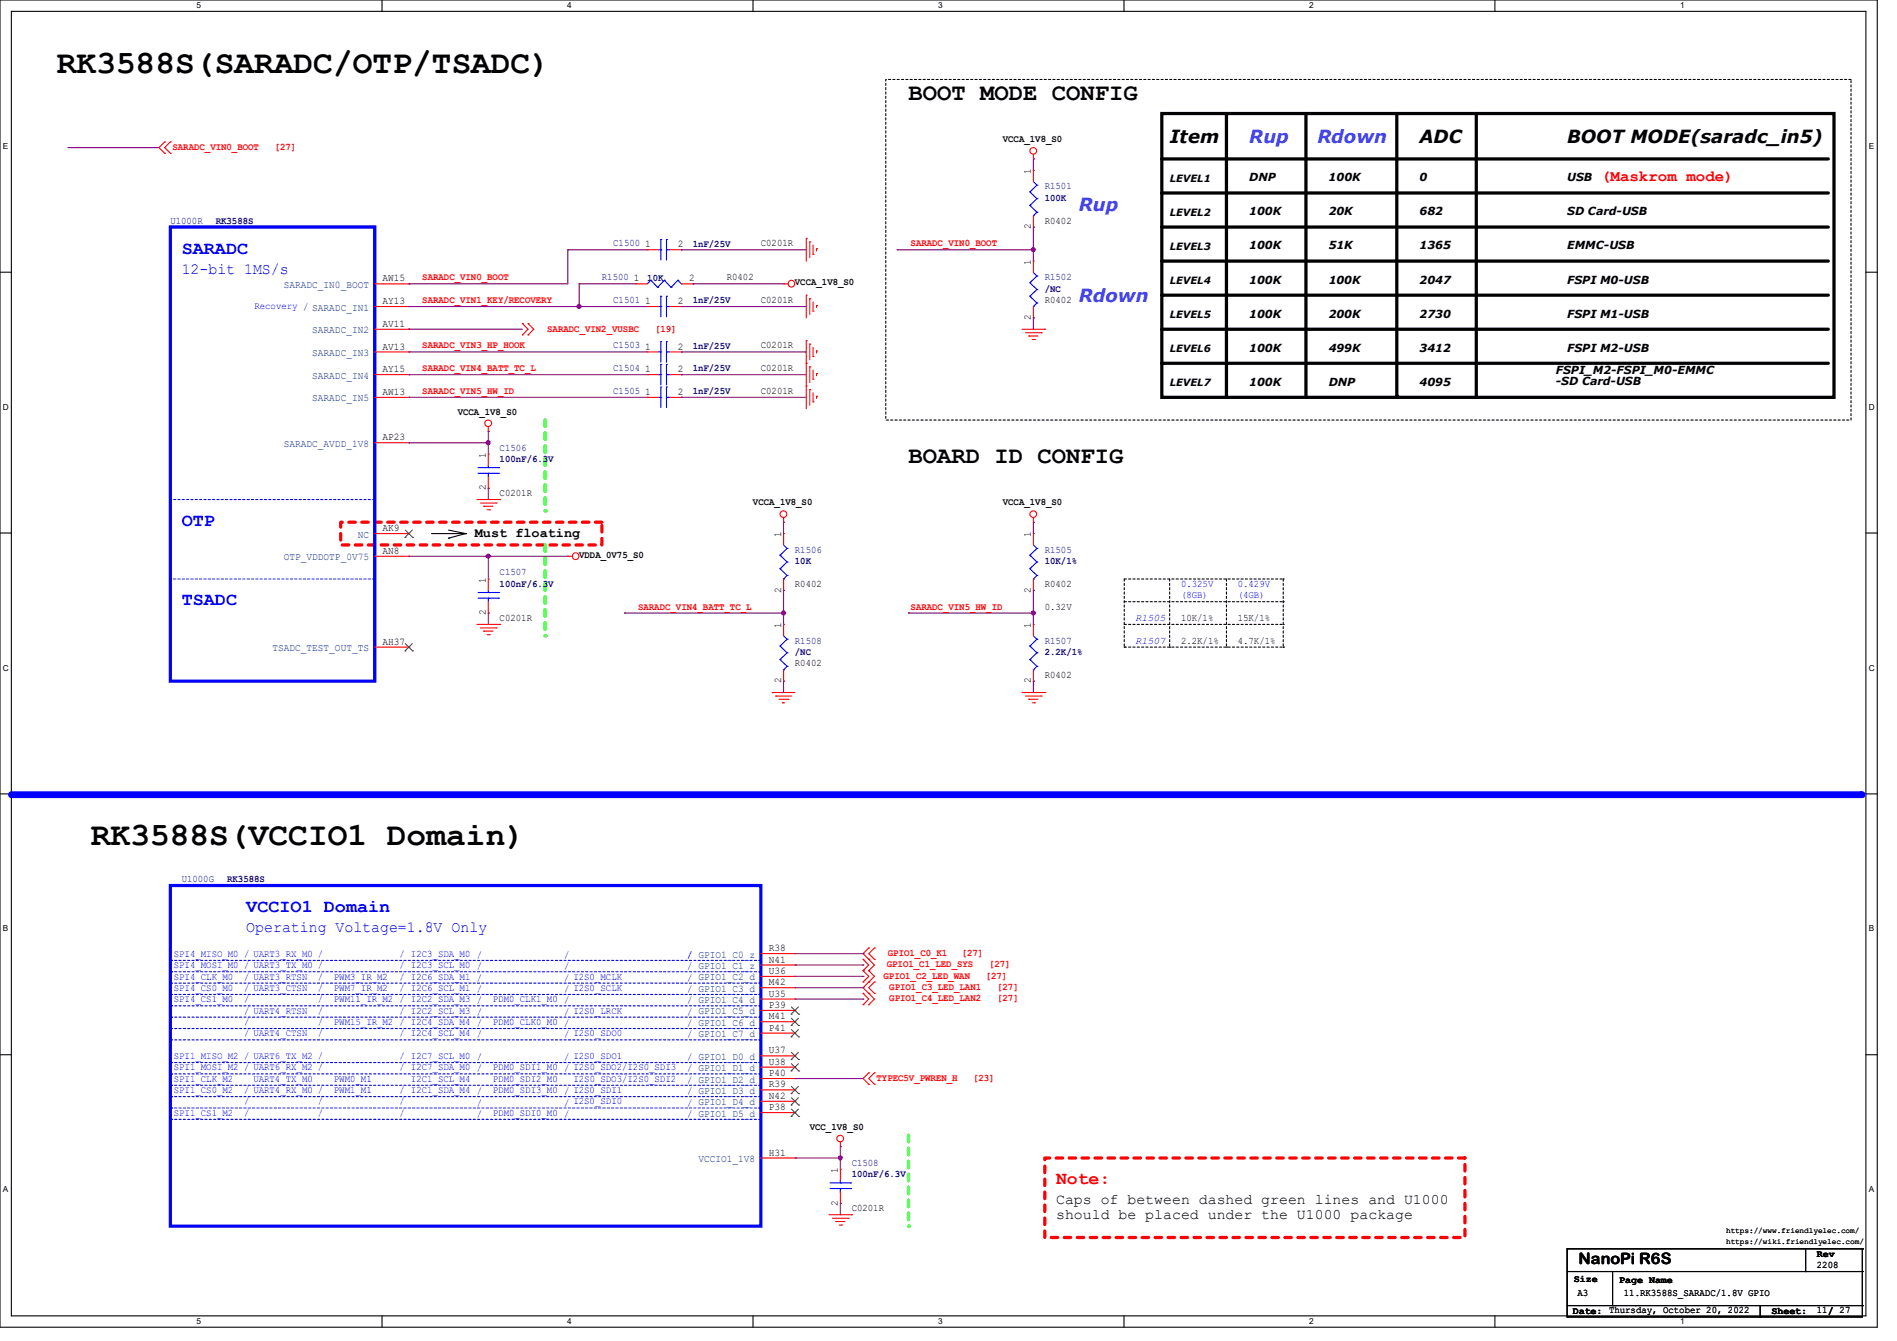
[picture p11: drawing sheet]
<svg xmlns="http://www.w3.org/2000/svg" width="297mm" height="210mm" viewBox="0 0 297 210" stroke-linecap="round" stroke-linejoin="round" font-family="sans-serif">
<path d="M0 0h293.9v207.9h-293.9zM1.8 1.8h290.3v204.3h-290.3z" fill="none" stroke="#000" stroke-width=".17"/>
<g fill="#fff">
<path d="M30.8 .2h.7v1.4h-.7z"/>
<path d="M30.8 206.2h.7v1.4h-.7z"/>
</g>
<path d="M59.8 0v1.8M59.8 206.1v1.8" fill="none" stroke="#000" stroke-width=".17"/>
<g fill="#fff">
<path d="M88.8 .2h.7v1.4h-.7z"/>
<path d="M88.8 206.2h.7v1.4h-.7z"/>
</g>
<path d="M117.9 0v1.8M117.9 206.1v1.8" fill="none" stroke="#000" stroke-width=".17"/>
<g fill="#fff">
<path d="M146.9 .2h.7v1.4h-.7z"/>
<path d="M146.9 206.2h.7v1.4h-.7z"/>
</g>
<path d="M176 0v1.8M176 206.1v1.8" fill="none" stroke="#000" stroke-width=".17"/>
<g fill="#fff">
<path d="M205 .2h.7v1.4h-.7z"/>
<path d="M205 206.2h.7v1.4h-.7z"/>
</g>
<path d="M234.1 0v1.8M234.1 206.1v1.8" fill="none" stroke="#000" stroke-width=".17"/>
<g fill="#fff">
<path d="M263.1 .2h.6v1.4h-.6z"/>
<path d="M263.1 206.2h.6v1.4h-.6z"/>
<path d="M.5 22.2h.8v1.4h-.8z"/>
<path d="M292.6 22.2h.8v1.4h-.8z"/>
<path d="M.5 63h.9v1.4h-.9z"/>
<path d="M292.6 63h.9v1.4h-.9z"/>
</g>
<path d="M0 42.6h1.8M292.1 42.6h1.8" fill="none" stroke="#000" stroke-width=".17"/>
<g fill="#fff">
<path d="M.5 103.9h.9v1.4h-.9z"/>
<path d="M292.6 103.9h.9v1.4h-.9z"/>
</g>
<path d="M0 83.5h1.8M292.1 83.5h1.8" fill="none" stroke="#000" stroke-width=".17"/>
<g fill="#fff">
<path d="M.5 144.7h.8v1.4h-.8z"/>
<path d="M292.6 144.7h.8v1.4h-.8z"/>
</g>
<path d="M0 124.3h1.8M292.1 124.3h1.8" fill="none" stroke="#000" stroke-width=".17"/>
<g fill="#fff">
<path d="M.5 185.6h.8v1.4h-.8z"/>
<path d="M292.6 185.6h.8v1.4h-.8z"/>
</g>
<path d="M0 165.2h1.8M292.1 165.2h1.8" fill="none" stroke="#000" stroke-width=".17"/>
<path d="M1.8 124.5h289.6" fill="none" stroke="#00f" stroke-width="1.1"/>
<circle cx="291.4" cy="124.5" r=".53" fill="#00f"/>
<path d="M181.9 17.8h105.2v44.4h-105.2zM192 17.8v44.4M204.5 17.8v44.4M218.7 17.8v44.3M231.1 17.8v44.4M181.9 24.9h104.4M181.9 30.2h104.4M181.9 35.6h104.4M181.9 40.9h104.4M181.9 46.2h104.4M181.9 51.6h104.4M181.9 56.9h104.4" fill="none" stroke="#000" stroke-width=".51"/>
<g fill="#000">
<circle cx="181.9" cy="30.2" r=".25"/>
<circle cx="181.9" cy="24.9" r=".25"/>
<circle cx="181.9" cy="35.6" r=".25"/>
<circle cx="181.9" cy="51.6" r=".25"/>
<circle cx="181.9" cy="56.9" r=".25"/>
<circle cx="181.9" cy="40.9" r=".25"/>
<circle cx="181.9" cy="46.2" r=".25"/>
<circle cx="192" cy="62.2" r=".25"/>
<circle cx="204.5" cy="62.2" r=".25"/>
<circle cx="218.7" cy="62.1" r=".25"/>
<circle cx="231.1" cy="62.2" r=".25"/>
</g>
<path d="M138.7 12.4h151.1v53.4h-151.1z" fill="none" stroke="#000" stroke-width=".17" stroke-dasharray=".3"/>
<path d="M53.3 81.8h40.9v3.5h-40.9z" fill="none" stroke="#f00" stroke-width=".51" stroke-dasharray="1 1"/>
<path d="M67.6 83.6h5.3M70.2 84.3h.1M70.2 83l2.7 .6M72.9 83.6h.1M72.9 83.6l-2.7 .7" fill="none" stroke="#000" stroke-width=".17"/>
<path d="M85.3 65.8v14.2" fill="none" stroke="#0f0" stroke-width=".51" stroke-dasharray="1 1"/>
<circle cx="85.3" cy="80" r=".25" fill="#0f0" stroke-dasharray="1 1"/>
<path d="M85.3 85.3v14.3" fill="none" stroke="#0f0" stroke-width=".51" stroke-dasharray="1 1"/>
<circle cx="85.3" cy="99.6" r=".25" fill="#0f0" stroke-dasharray="1 1"/>
<path d="M142.2 177.8v14.2" fill="none" stroke="#0f0" stroke-width=".51" stroke-dasharray="1 1"/>
<circle cx="142.2" cy="192" r=".25" fill="#0f0" stroke-dasharray="1 1"/>
<path d="M163.6 181.4h65.8v12.4h-65.8z" fill="none" stroke="#f00" stroke-width=".51" stroke-dasharray="1 1"/>
<g fill="none" stroke="#000" stroke-width=".17" stroke-dasharray=".3 .3">
<path d="M176 94.2h24.9M176 97.8h24.9M176 90.7h24.9M176 90.7v10.6M183.1 90.7v10.6M192 90.7v10.6M200.9 94.2h.1M200.9 97.8h.1M200.9 90.7h.1M200.9 90.7v10.6M176 101.3h24.9M176 101.3h.1"/>
<path d="M183.1 101.3h.1M192 101.3h.1M200.9 101.3h.1"/>
</g>
<g fill="none" stroke="#f00" stroke-width=".17">
<path d="M25.8 22.2h.1M25.8 24h.1M25.8 22.2l-.9 .9 .9 .9M26.7 24h.1M26.7 22.2h.1M26.7 22.2l-.9 .9 .9 .9M101.3 39.1h.1M101.3 39.1h1.8M104.9 39.1h1.8M106.7 39.1h.1M126.2 37.3h.1M126.2 37.3v3.6"/>
<path d="M126.8 37.9h.1M126.8 37.9v2.4M127.3 39.8h.1M127.3 38.4v1.4M127.8 38.9h.1M127.8 38.9v.4M161.8 24.9h.1M161.8 26.7h.1M161.8 35.6h.1M161.8 24.2v.7M161.8 26.7v1.7M161.8 33.8v1.8"/>
<path d="M58.7 44.4h5.3M58.7 51.6h5.3M58.7 58.7h5.3M58.7 55.1h5.3M58.7 48h5.3M64 44.4h.1M64 48h.1M64 51.6h.1M64 55.1h.1M64 58.7h.1M81.8 52.5h.1M81.8 50.7h.1"/>
<path d="M81.8 50.7l.9 .9-.9 .9M82.7 52.5h.1M82.7 50.7h.1M82.7 50.7l.9 .9-.9 .9M99.6 44.4h.1M99.6 44.4h1.7M101.3 58.7h.1M101.3 55.1h.1M101.3 48h.1M101.3 58.7h1.8M101.3 55.1h1.8M101.3 48h1.8"/>
<path d="M104.9 58.7h1.8M104.9 55.1h1.8M104.9 48h1.8M106.7 58.7h.1M106.7 55.1h.1M106.7 48h.1M106.7 44.4h1.8M108.5 44.4h.1M122.7 44.4h.1M122.7 44.4h.7M126.2 46.2h.1M126.2 53.3h.1"/>
<path d="M126.2 56.9h.1M126.2 46.2v3.6M126.2 53.3v10.7M126.8 46.8h.1M126.8 53.9h.1M126.8 57.4h.1M126.8 46.8v2.4M126.8 53.9v2.4M126.8 57.4v2.5M127.3 48.7h.1M127.3 55.8h.1M127.3 59.4h.1"/>
<path d="M127.3 47.3v1.4M127.3 54.4v1.4M127.3 58v1.4M127.8 47.8h.1M127.8 54.9h.1M127.8 58.5h.1M127.8 47.8v.4M127.8 54.9v.4M127.8 58.5v.3M160 51.6h3.6M160.6 52.1h2.4M161.1 52.6h.1"/>
<path d="M161.1 52.6h1.4M161.6 53.2h.4M161.8 40.9h.1M161.8 49.8h.1M161.8 40.9v1.8M161.8 48v1.8M162 53.2h.1M163 52.1h.1M163.6 51.6h.1M58.7 62.2h5.3M58.7 69.3h5.3M64 62.2h.1"/>
<path d="M64 69.3h.1M74.7 78.2h3.5M75.2 78.8h2.5M75.7 79.3h.1M75.7 79.3h1.5M76.3 79.8h.3M76.5 67.6h.1M76.5 71.1h.1M76.5 76.5h.1M76.5 66.8v.8M76.5 71.1v1.8M76.5 74.7v1.8"/>
<path d="M76.6 79.8h.1M77.7 78.8h.1M78.2 78.2h.1M101.3 62.2h.1M101.3 62.2h1.8M104.9 62.2h1.8M106.7 62.2h.1M126.2 60.5h.1M126.8 61h.1M126.8 61v2.5M127.3 62.9h.1M127.3 61.5v1.4"/>
<path d="M127.8 62.1h.1M127.8 62.1v.3M58.7 87.1h5.3M58.7 83.6h5.3M64 83.6h.1M64 87.1h.1M74.7 97.8h3.5M75.2 98.3h2.5M75.7 98.8h.1M75.7 98.8h1.5M76.3 99.4h.3M76.5 90.7h.1"/>
<path d="M76.5 96h.1M76.5 90.7v1.8M76.5 94.2v1.8M76.6 99.4h.1M77.7 98.3h.1M78.2 97.8h.1M88.9 87.1h.1M88.9 87.1h.7M122.7 81.8h.1M122.7 97.8h.1M122.7 83.6h.1M122.7 92.5h.1"/>
<path d="M122.7 81.1v.7M122.7 83.6v1.7M122.7 90.7v1.8M122.7 97.8v1.8M161.8 81.8h.1M161.8 83.6h.1M161.8 92.5h.1M161.8 97.8h.1M161.8 81.1v.7M161.8 83.6v1.7M161.8 90.7v1.8M161.8 97.8v1.8"/>
<path d="M58.7 101.3h5.3M64 101.3h.1M120.9 108.5h.1M120.9 108.5h3.6M121.5 109h.1M121.5 109h2.4M122 109.5h1.4M122.5 110.1h.1M122.5 110.1h.4M122.7 106.7h.1M122.7 104.9v1.8M123.4 109.5h.1"/>
<path d="M160 108.5h3.6M160.6 109h2.4M161.1 109.5h.1M161.1 109.5h1.4M161.6 110.1h.4M161.8 106.7h.1M161.8 104.9v1.8M162 110.1h.1M163 109h.1M163.6 108.5h.1M119.1 149.4h5.4M119.1 151.1h5.4"/>
<path d="M119.1 158.2h5.4M119.1 152.9h5.4M119.1 156.5h5.4M119.1 154.7h5.4M124.5 149.4h.1M124.5 151.1h.1M124.5 158.2h.1M124.5 152.9h.1M124.5 156.5h.1M124.5 154.7h.1M135.1 152h.1M135.1 150.2h.1"/>
<path d="M135.1 153.8h.1M135.1 157.4h.1M135.1 155.6h.1M135.1 150.2l.9 .9-.9 .9M135.1 152l.9 .9-.9 .9M135.1 155.6l.9 .9-.9 .9M136 148.5h.1M136 150.2h.1M136 152h.1M136 153.8h.1M136 155.6h.1M136 157.4h.1"/>
<path d="M136 148.5l-.9 .9 1.8 1.7-.9 .9M136 152l.9 .9-1.8 1.8 1.8 1.8-.9 .9M136.9 150.2h.1M136.9 148.5h.1M136.9 155.6h.1M136.9 153.8h.1M136.9 148.5l-.9 .9 .9 .8M136.9 153.8l-.9 .9 .9 .9M119.1 160h5.4M119.1 172.5h5.4M119.1 170.7h5.4M119.1 161.8h5.4"/>
<path d="M119.1 165.4h5.4M119.1 167.1h5.4M119.1 168.9h5.4M119.1 174.2h5.4M124.5 160h.1M124.5 172.5h.1M124.5 170.7h.1M124.5 161.8h.1M124.5 165.4h.1M124.5 167.1h.1M124.5 168.9h.1M124.5 174.2h.1"/>
<path d="M131.6 179.6h.1M131.6 178.9v.7M136 168h.1M136 169.8h.1M136 168l-.9 .9 .9 .9M136.9 169.8h.1M136.9 168h.1M136.9 168l-.9 .9 .9 .9M119.1 181.4h5.4M124.5 181.4h.1M129.8 190.2h3.5M130.3 190.8h2.5"/>
<path d="M130.9 191.3h.1M130.9 191.3h1.4M131.4 191.9h.3M131.6 183.1h.1M131.6 188.5h.1M131.6 183.1v1.8M131.6 186.7v1.8M131.7 191.9h.1M132.8 190.8h.1M133.3 190.2h.1"/>
<circle cx="161.8" cy="23.6" r=".52"/>
<circle cx="123.9" cy="44.4" r=".52"/>
<circle cx="76.4" cy="66.3" r=".52"/>
<circle cx="90.1" cy="87.1" r=".52"/>
<circle cx="122.7" cy="80.5" r=".52"/>
<circle cx="161.8" cy="80.5" r=".52"/>
<circle cx="131.6" cy="178.3" r=".52"/>
</g>
<g fill="none" stroke="#000" stroke-width=".17">
<path d="M245.4 195.6h.1M245.4 199.1h46.2M245.4 195.6v10.6M245.4 195.6h46.2M252.5 199.1v5.4M282.7 199.1h.1M282.7 195.6v3.5M291.6 199.1h.1M291.6 195.6h.1M291.6 195.6v10.6h-46.2M245.4 206.2h.1M245.4 204.5h46.2"/>
<path d="M252.5 204.5h.1M256 204.5h.1M275.6 206.2h.1M275.6 204.5v1.7M291.6 204.5h.1"/>
</g>
<g fill="none" stroke="#00f" stroke-width=".17">
<path d="M103.1 39.1h.4M103.5 39.1h.1M103.5 37.5h.1M103.5 37.5v3.2M104.4 37.5h.1M104.4 39.1h.1M104.4 37.5v3.2M104.4 39.1h.5M161.2 30.1h.1M161.2 32.2h.1M161.2 30.1l1.1 1M161.2 32.2l1.1 1"/>
<path d="M161.8 33.8h.1M161.8 28.4l.5 .6M162.3 29h.1M162.3 31.1h.1M162.3 33.2h.1M162.3 29l-1.1 1.1M162.3 31.1l-1.1 1.1M162.3 33.2l-.5 .6M101.9 43.9h.1M101.9 43.9l-.6 .5M101.9 43.9l1.1 1.1M103 45h.1"/>
<path d="M103.1 58.7h.4M103.1 55.1h.4M103.1 48h.4M103.5 58.7h.1M103.5 57.1h.1M103.5 55.1h.1M103.5 53.5h.1M103.5 48h.1M103.5 46.4h.1M103.5 46.4v3.2M103.5 53.5v3.2M103.5 57.1v3.2"/>
<path d="M104 43.9h.1M104 43.9l-1 1.1M104 43.9l1.1 1.1M104.4 57.1h.1M104.4 58.7h.1M104.4 53.5h.1M104.4 55.1h.1M104.4 46.4h.1M104.4 48h.1M104.4 46.4v3.2M104.4 53.5v3.2M104.4 57.1v3.2"/>
<path d="M104.4 58.7h.5M104.4 55.1h.5M104.4 48h.5M105.1 45h.1M106.1 43.9h.1M106.1 43.9l-1 1.1M106.1 43.9l.6 .5M106.7 44.4h.1M161.2 44.3h.1M161.2 46.4h.1M161.2 44.3l1.1 1M161.2 46.4l1.1 1.1"/>
<path d="M161.8 48h.1M161.8 42.7l.5 .5M162.3 43.2h.1M162.3 45.3h.1M162.3 47.5h.1M162.3 43.2l-1.1 1.1M162.3 45.3l-1.1 1.1M162.3 47.5l-.5 .5M74.8 74.1h3.3M74.8 73.2h3.3M76.5 73.2h.1M76.5 74.1h.1"/>
<path d="M76.5 72.9v.3M76.5 74.1v.6M78.1 74.1h.1M78.1 73.2h.1M103.1 62.2h.4M103.5 62.2h.1M103.5 60.6h.1M103.5 60.6v3.2M104.4 60.6h.1M104.4 62.2h.1M104.4 62.2h.5M104.4 60.6v3.2"/>
<path d="M74.8 93.7h3.3M74.8 92.8h3.3M76.5 92.8h.1M76.5 93.7h.1M76.5 92.5v.3M76.5 93.7v.5M78.1 93.7h.1M78.1 92.8h.1M122.1 87h.1M122.1 89.1h.1M122.1 87l1.1 1M122.1 89.1l1.1 1"/>
<path d="M122.7 90.7h.1M122.7 99.6l.5 .5M122.7 85.3l.5 .6M123.2 85.9h.1M123.2 88h.1M123.2 90.1h.1M123.2 85.9l-1.1 1.1M123.2 88l-1.1 1.1M123.2 90.1l-.5 .6M161.2 87h.1M161.2 89.1h.1M161.2 87l1.1 1"/>
<path d="M161.2 89.1l1.1 1M161.8 90.7h.1M161.8 85.3l.5 .6M161.8 99.6l.5 .5M162.3 85.9h.1M162.3 88h.1M162.3 90.1h.1M162.3 85.9l-1.1 1.1M162.3 88l-1.1 1.1M162.3 90.1l-.5 .6M122.1 101.2h.1M122.1 103.3h.1"/>
<path d="M122.1 101.2l1.1 1M122.1 103.3l1.1 1.1M122.7 104.9h.1M123.2 100.1h.1M123.2 102.2h.1M123.2 104.4h.1M123.2 100.1l-1.1 1.1M123.2 102.2l-1.1 1.1M123.2 104.4l-.5 .5M161.2 101.2h.1M161.2 103.3h.1M161.2 101.2l1.1 1"/>
<path d="M161.2 103.3l1.1 1.1M161.8 104.9h.1M162.3 100.1h.1M162.3 102.2h.1M162.3 104.4h.1M162.3 100.1l-1.1 1.1M162.3 102.2l-1.1 1.1M162.3 104.4l-.5 .5M130 186.1h3.2M130 185.3h3.2M131.6 185.3h.1M131.6 186.1h.1"/>
<path d="M131.6 184.9v.4M131.6 186.1v.6M133.2 186.1h.1M133.2 185.3h.1"/>
</g>
<path d="M26.7 35.6h32v71.1h-32zM26.7 138.7h92.4v53.3h-92.4z" fill="none" stroke="#00f" stroke-width=".51"/>
<g fill="none" stroke="#00f" stroke-width=".17" stroke-dasharray=".3 .3">
<path d="M26.7 78.2h.1M58.7 78.2h-32M26.7 90.7h.1M58.7 90.7h-32M26.8 150.4h.1M26.8 152.2h.1M26.8 154h.1M26.8 155.7h.1M26.8 157.5h.1M26.8 159.3h.1M119.1 150.4h-92.3M119.1 152.2h-92.3"/>
<path d="M119.1 154h-92.3M119.1 155.7h-92.3M119.1 157.5h-92.3M119.1 159.3h-92.3M26.8 161.1h.1M26.8 162.9h.1M26.8 166.4h.1M26.8 168.2h.1M26.8 171.7h.1M26.8 173.5h.1M26.8 175.3h.1M26.8 170h.1"/>
<path d="M119.1 161.1h-92.3M119.1 162.9h-92.3M119.1 166.4h-92.3M119.1 168.2h-92.3M119.1 171.7h-92.3M119.1 173.5h-92.3M119.1 175.3h-92.3M119.1 170h-92.3"/>
</g>
<g fill="none" stroke="#804000" stroke-width=".16">
<path d="M63.4 84.2h.1M63.5 83l1.1 1.2M64.6 83l-1.2 1.2M64.6 84.2h.1M63.4 101.9h.1M63.5 100.8l1.1 1.1M64.6 100.8l-1.2 1.1M64.6 101.9h.1M123.9 158.8h.1M123.9 159.5l1.2 1.1M123.9 157.7l1.2 1.1M125 159.5l-1.1 1.1"/>
<path d="M125 157.7l-1.1 1.1M125.1 158.8h.1M123.9 160.6h.1M123.9 173.1h.1M123.9 171.3h.1M123.9 162.4h.1M123.9 165.9h.1M123.9 167.7h.1M123.9 174.8h.1M123.9 171.9l1.2 1.2M123.9 170.1l1.2 1.2M123.9 161.2l1.2 1.2"/>
<path d="M123.9 164.8l1.2 1.1M123.9 166.6l1.2 1.1M123.9 173.7l1.2 1.1M125 171.9l-1.1 1.2M125 170.1l-1.1 1.2M125 161.2l-1.1 1.2M125 164.8l-1.1 1.1M125 166.6l-1.1 1.1M125 173.7l-1.1 1.1M125.1 160.6h.1M125.1 173.1h.1M125.1 171.3h.1"/>
<path d="M125.1 162.4h.1M125.1 165.9h.1M125.1 167.7h.1M125.1 174.8h.1"/>
</g>
<g fill="none" stroke="#800040" stroke-width=".17">
<path d="M10.7 23.1h.1M10.7 23.1h14.2M88.9 39.1h.1M88.9 39.1v5.3h-24.9M88.9 39.1h12.4M106.7 39.1h.1M106.7 39.1h19.5M140.5 39.1h.1M140.5 39.1h21.3M161.8 24.9h.1M161.8 35.6h.1M161.8 39.1h.1"/>
<path d="M161.8 24.9v1.8M161.8 35.6v5.3M64 51.6h.1M64 55.1h.1M64 58.7h.1M64 44.4h.1M64 48h.1M64 48h37.3M64 51.6h17.8M64 55.1h37.3M64 58.7h37.3M90.7 44.4h.1"/>
<path d="M90.7 48h.1M90.7 44.4h8.9M90.7 44.4v3.6M106.7 48h.1M106.7 55.1h.1M106.7 58.7h.1M106.7 48h19.5M106.7 55.1h19.5M106.7 58.7h19.5M108.5 44.4h.1M108.5 44.4h14.2M161.8 49.8h.1"/>
<path d="M161.8 49.8v1.8M64 62.2h.1M64 69.3h.1M64 62.2h37.3M64 69.3h12.5M76.5 69.3h.1M76.5 76.5h.1M76.5 67.6h.1M76.5 67.6v3.5M76.5 76.5v1.7M106.7 62.2h.1M106.7 62.2h19.5"/>
<path d="M64 87.1h.1M64 87.1h24.9M76.5 87.1h.1M76.5 96h.1M76.5 87.1v3.6M76.5 96v1.8M97.8 96h.1M97.8 96h24.9M122.7 81.8h.1M122.7 92.5h.1M122.7 96h.1M122.7 81.8v1.8"/>
<path d="M122.7 92.5v5.3M142.2 96h.1M142.2 96h19.6M161.8 92.5h.1M161.8 81.8h.1M161.8 96h.1M161.8 81.8v1.8M161.8 92.5v5.3M122.7 106.7h.1M122.7 106.7v1.8M161.8 106.7h.1M161.8 106.7v1.8"/>
<path d="M124.5 149.4h10.6M124.5 151.1h10.6M124.5 152.9h10.6M124.5 154.7h10.6M124.5 156.5h10.6M135.1 149.4h.1M135.1 151.1h.1M135.1 152.9h.1M135.1 154.7h.1M135.1 156.5h.1M124.5 168.9h.1M124.5 168.9h10.6"/>
<path d="M131.6 179.6h.1M131.6 179.6v3.5M124.5 181.4h.1M124.5 181.4h7.1M131.6 188.5h.1M131.6 181.4h.1M131.6 188.5v1.7"/>
</g>
<g fill="#f0f" stroke="#f0f" stroke-width=".17">
<circle cx="76.4" cy="69.3" r=".32"/>
<circle cx="76.4" cy="87.1" r=".32"/>
<circle cx="131.6" cy="181.3" r=".32"/>
<circle cx="122.7" cy="96" r=".32"/>
<circle cx="90.7" cy="48" r=".32"/>
<circle cx="161.8" cy="39.1" r=".32"/>
<circle cx="161.8" cy="96" r=".32"/>
</g>
<g font-size="5.1">
<text x="8.9" y="11.4">RK3588S(SARADC/OTP/TSADC)</text>
<text x="14.2" y="132.3">RK3588S(VCCIO1 Domain)</text>
</g>
<g font-size="3.7">
<text x="142.2" y="15.6">BOOT MODE CONFIG</text>
<text x="142.2" y="72.5">BOARD ID CONFIG</text>
</g>
<g font-size="2.8">
<text x="183.1" y="22.4">Item</text>
<text x="222.3" y="22.4">ADC</text>
<text x="245.4" y="22.4">BOOT MODE(saradc_in5)</text>
</g>
<g font-size="2.8" fill="#8000ff">
<text x="195.6" y="22.4">Rup</text>
<text x="206.3" y="22.4">Rdown</text>
<text x="168.9" y="33.1">Rup</text>
<text x="168.9" y="47.3">Rdown</text>
</g>
<g font-size="2.8" fill="#00f">
<text x="28.4" y="39.7">SARADC</text>
<text x="28.4" y="82.4">OTP</text>
<text x="28.4" y="94.8">TSADC</text>
<text x="38.6" y="142.8">VCCIO1 Domain</text>
</g>
<text font-size="2.8" fill="#f00" x="165.4" y="185.5">Note:</text>
<text font-size="2.5" fill="#f00" x="250.7" y="28.3">(Maskrom mode)</text>
<g font-size="2.5" fill="#00f">
<text x="28.4" y="42.8">12-bit 1MS/s</text>
<text x="38.6" y="146">Operating Voltage=1.8V Only</text>
</g>
<text font-size="2.5" x="247.1" y="197.9">NanoPi R6S</text>
<g font-size="2.3">
<text x="165.4" y="188.6">Caps of between dashed green lines and U1000</text>
<text x="165.4" y="190.8">should be placed under the U1000 package</text>
</g>
<text font-size="2.1" x="74.3" y="84.1">Must floating</text>
<g font-size="1.7">
<text x="195.6" y="28.4">DNP</text>
<text x="208" y="28.4">100K</text>
<text x="222.2" y="28.4">0</text>
<text x="245.4" y="28.4">USB</text>
<text x="195.6" y="33.7">100K</text>
<text x="208" y="33.7">20K</text>
<text x="222.2" y="33.7">682</text>
<text x="245.4" y="33.7">SD Card-USB</text>
<text x="195.6" y="39.1">100K</text>
<text x="208" y="39.1">51K</text>
<text x="222.2" y="39.1">1365</text>
<text x="245.4" y="39.1">EMMC-USB</text>
<text x="195.6" y="44.4">100K</text>
<text x="208" y="44.4">100K</text>
<text x="222.2" y="44.4">2047</text>
<text x="245.4" y="44.4">FSPI M0-USB</text>
<text x="195.6" y="49.7">100K</text>
<text x="208" y="49.7">200K</text>
<text x="222.2" y="49.7">2730</text>
<text x="245.4" y="49.7">FSPI M1-USB</text>
<text x="195.6" y="55.1">100K</text>
<text x="208" y="55.1">499K</text>
<text x="222.2" y="55.1">3412</text>
<text x="243.6" y="58.6">FSPI_M2-FSPI_M0-EMMC</text>
<text x="245.4" y="55.1">FSPI M2-USB</text>
<text x="195.6" y="60.4">100K</text>
<text x="208" y="60.4">DNP</text>
<text x="222.2" y="60.4">4095</text>
<text x="243.6" y="60.4">-SD Card-USB</text>
</g>
<g font-size="1.6" fill="#f00">
<text x="27" y="23.5">SARADC_VIN0_BOOT</text>
<text x="43" y="23.5">[27]</text>
<text x="142.6" y="38.6">SARADC_VIN0_BOOT</text>
<text x="66.1" y="43.9">SARADC_VIN0_BOOT</text>
<text x="66.1" y="47.5">SARADC_VIN1_KEY/RECOVERY</text>
<text x="85.7" y="51.9">SARADC_VIN2_VUSBC</text>
<text x="102.6" y="51.9">[19]</text>
<text x="66.1" y="54.6">SARADC_VIN3_HP_HOOK</text>
<text x="66.1" y="58.1">SARADC_VIN4_BATT_TC_L</text>
<text x="66.1" y="61.7">SARADC_VIN5_HW_ID</text>
<text x="99.9" y="95.5">SARADC_VIN4_BATT_TC_L</text>
<text x="142.6" y="95.5">SARADC_VIN5_HW_ID</text>
<text x="139" y="149.7">GPIO1_C0_K1</text>
<text x="150.6" y="149.7">[27]</text>
<text x="138.3" y="153.3">GPIO1_C2_LED_WAN</text>
<text x="138.9" y="151.5">GPIO1_C1_LED_SYS</text>
<text x="139.2" y="155.1">GPIO1_C3_LED_LAN1</text>
<text x="154.3" y="153.3">[27]</text>
<text x="154.8" y="151.5">[27]</text>
<text x="156.1" y="155.1">[27]</text>
<text x="139.2" y="156.8">GPIO1_C4_LED_LAN2</text>
<text x="156.1" y="156.8">[27]</text>
<text x="137.2" y="169.3">TYPEC5V_PWREN_H</text>
<text x="152.4" y="169.3">[23]</text>
</g>
<g font-size="1.6">
<text x="157" y="22.3">VCCA_1V8_S0</text>
<text x="161.4" y="27.2" transform="rotate(-90 161.4 27.2)">1</text>
<text x="183.1" y="28.4">LEVEL1</text>
<text x="161.4" y="35.9" transform="rotate(-90 161.4 35.9)">2</text>
<text x="163.6" y="35">R0402</text>
<text x="183.1" y="33.8">LEVEL2</text>
<text x="101" y="38.7">1</text>
<text x="106.1" y="38.7">2</text>
<text x="119.1" y="38.6">C0201R</text>
<text x="161.4" y="41.4" transform="rotate(-90 161.4 41.4)">1</text>
<text x="183.1" y="39.1">LEVEL3</text>
<text x="59.9" y="44.1">AW15</text>
<text x="59.9" y="47.6">AY13</text>
<text x="99.2" y="44.1">1</text>
<text x="101" y="47.6">1</text>
<text x="106.1" y="47.6">2</text>
<text x="107.9" y="44.1">2</text>
<text x="113.8" y="43.9">R0402</text>
<text x="119.1" y="47.5">C0201R</text>
<text x="124.5" y="44.7">VCCA_1V8_S0</text>
<text x="163.6" y="47.5">R0402</text>
<text x="183.1" y="44.4">LEVEL4</text>
<text x="59.9" y="51.2">AV11</text>
<text x="161.4" y="50.1" transform="rotate(-90 161.4 50.1)">2</text>
<text x="183.1" y="49.8">LEVEL5</text>
<text x="59.9" y="54.7">AV13</text>
<text x="59.9" y="58.3">AY15</text>
<text x="101" y="58.3">1</text>
<text x="101" y="54.7">1</text>
<text x="106.1" y="58.3">2</text>
<text x="106.1" y="54.7">2</text>
<text x="119.1" y="58.1">C0201R</text>
<text x="119.1" y="54.6">C0201R</text>
<text x="183.1" y="55.1">LEVEL6</text>
<text x="59.9" y="61.8">AW13</text>
<text x="71.7" y="64.9">VCCA_1V8_S0</text>
<text x="101" y="61.8">1</text>
<text x="106.1" y="61.8">2</text>
<text x="119.1" y="61.7">C0201R</text>
<text x="183.1" y="60.5">LEVEL7</text>
<text x="59.9" y="69">AP23</text>
<text x="76.1" y="71.7" transform="rotate(-90 76.1 71.7)">1</text>
<text x="76.1" y="76.8" transform="rotate(-90 76.1 76.8)">2</text>
<text x="78.2" y="77.7">C0201R</text>
<text x="59.9" y="83.2">AK9</text>
<text x="117.9" y="79.2">VCCA_1V8_S0</text>
<text x="157" y="79.2">VCCA_1V8_S0</text>
<text x="59.9" y="86.7">AN8</text>
<text x="90.7" y="87.3">VDDA_0V75_S0</text>
<text x="122.3" y="84.1" transform="rotate(-90 122.3 84.1)">1</text>
<text x="161.4" y="84.1" transform="rotate(-90 161.4 84.1)">1</text>
<text x="76.1" y="91.2" transform="rotate(-90 76.1 91.2)">1</text>
<text x="122.3" y="92.8" transform="rotate(-90 122.3 92.8)">2</text>
<text x="124.5" y="91.9">R0402</text>
<text x="161.4" y="92.8" transform="rotate(-90 161.4 92.8)">2</text>
<text x="163.6" y="95.5">0.32V</text>
<text x="163.6" y="91.9">R0402</text>
<text x="59.9" y="101">AH37</text>
<text x="76.1" y="96.4" transform="rotate(-90 76.1 96.4)">2</text>
<text x="78.2" y="97.2">C0201R</text>
<text x="122.3" y="98.3" transform="rotate(-90 122.3 98.3)">1</text>
<text x="161.4" y="98.3" transform="rotate(-90 161.4 98.3)">1</text>
<text x="184.9" y="97.2">10K/1%</text>
<text x="184.9" y="100.8">2.2K/1%</text>
<text x="193.8" y="97.2">15K/1%</text>
<text x="193.8" y="100.8">4.7K/1%</text>
<text x="122.3" y="107" transform="rotate(-90 122.3 107)">2</text>
<text x="124.5" y="104.3">R0402</text>
<text x="161.4" y="107" transform="rotate(-90 161.4 107)">2</text>
<text x="163.6" y="106.1">R0402</text>
<text x="120.4" y="149">R38</text>
<text x="120.4" y="150.8">N41</text>
<text x="120.4" y="152.5">U36</text>
<text x="120.4" y="154.3">M42</text>
<text x="120.4" y="159.6">M41</text>
<text x="120.4" y="157.9">P39</text>
<text x="120.4" y="156.1">U35</text>
<text x="120.4" y="161.4">P41</text>
<text x="120.4" y="165">U37</text>
<text x="120.4" y="166.8">U38</text>
<text x="120.4" y="172.1">N42</text>
<text x="120.4" y="170.3">R39</text>
<text x="120.4" y="168.5">P40</text>
<text x="120.4" y="173.9">P38</text>
<text x="126.8" y="176.9">VCC_1V8_S0</text>
<text x="120.4" y="181">H31</text>
<text x="131.2" y="183.7" transform="rotate(-90 131.2 183.7)">1</text>
<text x="131.2" y="188.8" transform="rotate(-90 131.2 188.8)">2</text>
<text x="133.3" y="189.7">C0201R</text>
<text x="284.5" y="196.8">Rev</text>
<text x="246.4" y="200.7">Size</text>
<text x="247" y="203">A3</text>
<text x="253.5" y="201">Page Name</text>
<text x="254.2" y="203">11.RK3588S_SARADC/1.8V GPIO</text>
<text x="284.5" y="198.6">2208</text>
<text x="246.3" y="205.7">Date: Thursday, October 20, 2022</text>
<text x="277.4" y="205.7">Sheet:</text>
<text x="284.5" y="205.7">11/ 27</text>
</g>
<g font-size="1.6" fill="#000080">
<text x="163.6" y="29.7">R1501</text>
<text x="26.7" y="35">U1000R</text>
<text x="33.8" y="35.1">RK3588S</text>
<text x="163.6" y="31.5">100K</text>
<text x="96" y="38.6">C1500</text>
<text x="108.5" y="38.6">1nF/25V</text>
<text x="94.2" y="43.9">R1500</text>
<text x="96" y="47.5">C1501</text>
<text x="101.3" y="43.9">10K</text>
<text x="108.5" y="47.5">1nF/25V</text>
<text x="163.6" y="43.9">R1502</text>
<text x="163.6" y="45.7">/NC</text>
<text x="96" y="58.1">C1504</text>
<text x="96" y="54.6">C1503</text>
<text x="108.5" y="58.2">1nF/25V</text>
<text x="108.5" y="54.6">1nF/25V</text>
<text x="96" y="61.7">C1505</text>
<text x="108.5" y="61.7">1nF/25V</text>
<text x="78.2" y="70.6">C1506</text>
<text x="78.2" y="72.4">100nF/6.3V</text>
<text x="124.5" y="86.6">R1506</text>
<text x="124.5" y="88.4">10K</text>
<text x="163.6" y="86.6">R1505</text>
<text x="163.6" y="88.4">10K/1%</text>
<text x="78.2" y="90.1">C1507</text>
<text x="78.2" y="91.9">100nF/6.3V</text>
<text x="124.5" y="100.8">R1508</text>
<text x="163.6" y="100.8">R1507</text>
<text x="124.5" y="102.6">/NC</text>
<text x="163.6" y="102.6">2.2K/1%</text>
<text x="28.4" y="138.1">U1000G</text>
<text x="35.6" y="138.2">RK3588S</text>
<text x="133.3" y="182.6">C1508</text>
<text x="133.3" y="184.4">100nF/6.3V</text>
</g>
<g font-size="1.6" fill="#004080">
<text x="44.4" y="45.1">SARADC_IN0_BOOT</text>
<text x="48.9" y="52.2">SARADC_IN2</text>
<text x="48.9" y="55.8">SARADC_IN3</text>
<text x="48.9" y="59.3">SARADC_IN4</text>
<text x="48.9" y="62.9">SARADC_IN5</text>
<text x="44.4" y="70">SARADC_AVDD_1V8</text>
<text x="44.4" y="87.8">OTP_VDDOTP_0V75</text>
<text x="56" y="84.2">NC</text>
<text x="42.7" y="102">TSADC_TEST_OUT_TS</text>
<text x="109.3" y="182">VCCIO1_1V8</text>
</g>
<g font-size="1.6" fill="#00f">
<text x="39.8" y="48.3">Recovery / SARADC_IN1</text>
<text x="184.9" y="91.9">0.325V</text>
<text x="184.9" y="93.7">(8GB)</text>
<text x="193.8" y="91.9">0.429V</text>
<text x="193.8" y="93.7">(4GB)</text>
<text x="177.8" y="100.8">R1507</text>
<text x="177.8" y="97.3">R1505</text>
<text x="27.2" y="149.9">SPI4_MISO_M0 / UART3_RX_M0 /</text>
<text x="62.6" y="149.9">/ I2C3_SDA_M0 /</text>
<text x="27.2" y="151.6">SPI4_MOSI_M0 / UART3_TX_M0 /</text>
<text x="27.2" y="153.4">SPI4_CLK_M0</text>
<text x="27.2" y="155.2">SPI4_CS0_M0</text>
<text x="38.2" y="153.4">/ UART3_RTSN</text>
<text x="38.2" y="155.2">/ UART3_CTSN</text>
<text x="49.8" y="153.4">/</text>
<text x="49.8" y="155.2">/</text>
<text x="52.3" y="153.4">PWM3_IR_M2</text>
<text x="52.3" y="155.2">PWM7_IR_M2</text>
<text x="62.6" y="151.6">/ I2C3_SCL_M0 /</text>
<text x="62.6" y="153.4">/ I2C6_SDA_M1 /</text>
<text x="62.6" y="155.2">/ I2C6_SCL_M1 /</text>
<text x="88.3" y="150">/</text>
<text x="88.3" y="151.8">/</text>
<text x="88.3" y="153.6">/ I2S0_MCLK</text>
<text x="88.3" y="155.4">/ I2S0_SCLK</text>
<text x="107.6" y="150">/ GPIO1_C0_z</text>
<text x="107.6" y="150">/</text>
<text x="107.6" y="151.8">/ GPIO1_C1_z</text>
<text x="107.6" y="153.6">/ GPIO1_C2_d</text>
<text x="107.6" y="155.4">/ GPIO1_C3_d</text>
<text x="27.2" y="157">SPI4_CS1_M0</text>
<text x="38.2" y="157">/</text>
<text x="38.2" y="158.7">/ UART4_RTSN</text>
<text x="38.2" y="160.5">/</text>
<text x="49.8" y="157">/</text>
<text x="49.8" y="158.7">/</text>
<text x="49.8" y="160.5">/</text>
<text x="52.3" y="157">PWM11_IR_M2 / I2C2_SDA_M3 /</text>
<text x="52.3" y="160.5">PWM15_IR_M2 / I2C4_SDA_M4 /</text>
<text x="62.6" y="158.7">/ I2C2_SCL_M3 /</text>
<text x="77.2" y="157">PDM0_CLK1_M0 /</text>
<text x="77.2" y="160.5">PDM0_CLK0_M0 /</text>
<text x="88.3" y="158.9">/ I2S0_LRCK</text>
<text x="107.6" y="157.1">/ GPIO1_C4_d</text>
<text x="107.6" y="158.9">/ GPIO1_C5_d</text>
<text x="107.6" y="160.7">/ GPIO1_C6_d</text>
<text x="27.2" y="167.6">SPI1_MOSI_M2 / UART6_RX_M2 /</text>
<text x="27.2" y="165.9">SPI1_MISO_M2 / UART6_TX_M2 /</text>
<text x="38.2" y="162.3">/ UART4_CTSN</text>
<text x="49.8" y="162.3">/</text>
<text x="62.6" y="167.6">/ I2C7_SDA_M0 /</text>
<text x="62.6" y="162.3">/ I2C4_SCL_M4 /</text>
<text x="62.6" y="165.9">/ I2C7_SCL_M0 /</text>
<text x="77.2" y="167.6">PDM0_SDI1_M0 / I2S0_SDO2/I2S0_SDI3</text>
<text x="88.3" y="162.5">/ I2S0_SDO0</text>
<text x="88.3" y="166">/ I2S0_SDO1</text>
<text x="107.6" y="162.5">/ GPIO1_C7_d</text>
<text x="107.6" y="166">/ GPIO1_D0_d</text>
<text x="107.6" y="167.8">/ GPIO1_D1_d</text>
<text x="27.2" y="171.2">SPI1_CS0_M2</text>
<text x="27.2" y="169.4">SPI1_CLK_M2</text>
<text x="38.2" y="171.2">/ UART4_RX_M0 /</text>
<text x="38.2" y="173">/</text>
<text x="39.7" y="169.4">UART4_TX_M0</text>
<text x="49.8" y="173">/</text>
<text x="52.3" y="171.2">PWM1_M1</text>
<text x="52.3" y="169.4">PWM0_M1</text>
<text x="62.6" y="171.2">/ I2C1_SDA_M4 /</text>
<text x="62.6" y="173">/</text>
<text x="64.3" y="169.4">I2C1_SCL_M4</text>
<text x="74.7" y="173.1">/</text>
<text x="77.2" y="171.2">PDM0_SDI3_M0 / I2S0_SDI1</text>
<text x="77.2" y="169.4">PDM0_SDI2_M0</text>
<text x="88.3" y="173.1">/ I2S0_SDI0</text>
<text x="89.8" y="169.4">I2S0_SDO3/I2S0_SDI2</text>
<text x="107.6" y="171.4">/ GPIO1_D3_d</text>
<text x="107.6" y="173.1">/ GPIO1_D4_d</text>
<text x="107.6" y="169.6">/ GPIO1_D2_d</text>
<text x="27.2" y="174.7">SPI1_CS1_M2</text>
<text x="38.2" y="174.7">/</text>
<text x="49.8" y="174.7">/</text>
<text x="62.6" y="174.7">/</text>
<text x="74.7" y="174.9">/</text>
<text x="77.2" y="174.7">PDM0_SDI0_M0 /</text>
<text x="107.6" y="174.9">/ GPIO1_D5_d</text>
</g>
<g font-size="1.3">
<text x="30.8" y="1.3">5</text>
<text x="88.8" y="1.3">4</text>
<text x="146.9" y="1.3">3</text>
<text x="205" y="1.3">2</text>
<text x="263.1" y="1.3">1</text>
<text x=".5" y="23.3">E</text>
<text x="292.6" y="23.3">E</text>
<text x=".5" y="64.2">D</text>
<text x="292.6" y="64.2">D</text>
<text x=".5" y="105">C</text>
<text x="292.6" y="105">C</text>
<text x=".5" y="145.9">B</text>
<text x="292.6" y="145.9">B</text>
<text x=".5" y="186.7">A</text>
<text x="292.6" y="186.7">A</text>
<text x="30.8" y="207.4">5</text>
<text x="88.8" y="207.4">4</text>
<text x="146.9" y="207.4">3</text>
<text x="205" y="207.4">2</text>
<text x="263.1" y="207.4">1</text>
</g>
<g font-size="1.2">
<text x="270.3" y="194.8">https://wiki.friendlyelec.com/</text>
<text x="270.3" y="193">https://www.friendlyelec.com/</text>
</g>
</svg>
